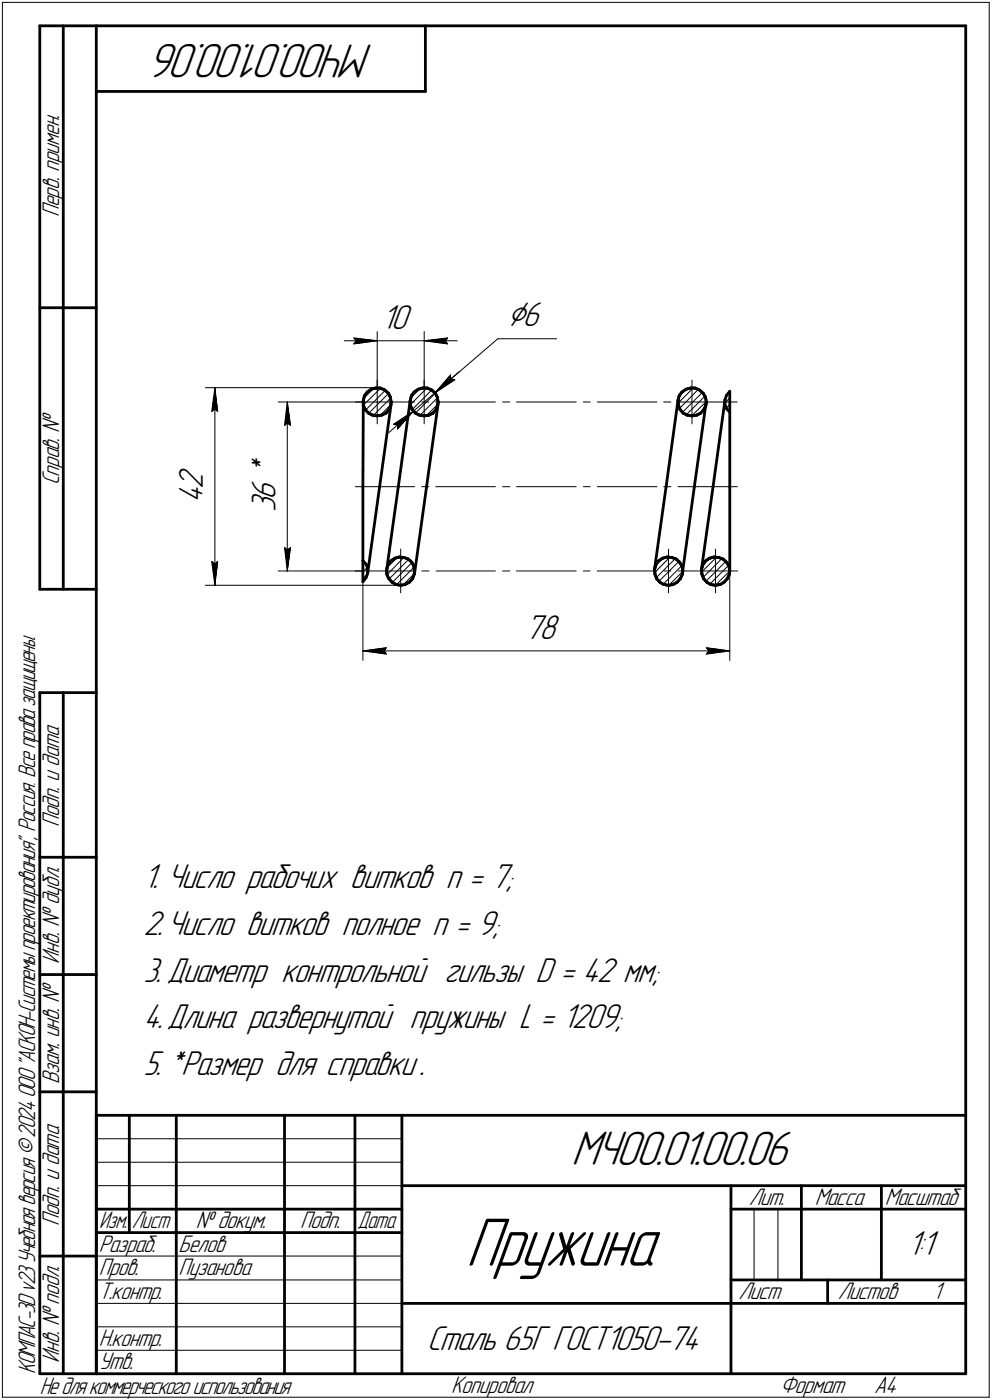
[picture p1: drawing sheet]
<svg xmlns="http://www.w3.org/2000/svg" width="211mm" height="298mm" viewBox="0 0 211 298" stroke-linecap="round" stroke-linejoin="round" font-family="sans-serif">
<g fill="none" stroke="#000" stroke-width=".59">
<path d="M8.5 5.5v120zM8.5 5.5h12zM13.5 5.5v120zM20.5 5.5v287zM20.5 5.5h185zM20.5 19.5h70zM90.5 5.5v14zM205.5 5.5v287zM8.5 65.5h12zM77.3 85.3v1zM77.3 86.3l.4 .9zM77.3 85.2l-.1 18.4z"/>
<path d="M77.6 84.2l-.3 1.1zM77.7 87.2l.7 .8zM78.1 83.5l.9-.6zM78.1 83.5l-.5 .7zM78.4 88l.8 .4zM79 82.9l.9-.3zM79.2 88.4l1.1 .2zM79.9 82.6h1zM80.3 88.6l.9-.2zM80.9 82.6l1 .5zM81.2 88.4l.9-.4zM81.9 83.1l.7 .6z"/>
<path d="M82.6 83.7l.5 .9zM82.8 87.2l-.7 .8zM83.1 84.6l.1 1zM83.1 86.3l-.3 .9zM83.2 85.6l-.1 .7zM83.2 86l-2.4 17.6zM87.3 85.3v1zM87.3 86.3l.4 .9zM87.3 85.2l-2.5 18.4zM87.5 84.2l-.2 1.1zM87.7 87.2l.7 .8zM88.1 83.5l.9-.6z"/>
<path d="M88.1 83.5l-.6 .7zM88.4 88l.8 .4zM89 82.9l.9-.3zM89.2 88.4l1.1 .2zM89.9 82.6h1zM90.3 88.6l1-.2zM90.9 82.6l1 .5zM91.3 88.4l.8-.4zM91.9 83.1l.7 .6zM92.6 83.7l.4 .9zM92.8 87.2l-.7 .8zM93 84.6l.2 1z"/>
<path d="M93.1 86.3l-.3 .9zM93.2 85.6l-.1 .7zM93.2 86l-2.4 17.6zM144.3 85.3l.1 1zM144.3 85.2l-2.6 18.4zM144.4 86.3l.3 .9zM144.5 84.2l-.2 1.1zM144.7 87.2l.7 .8zM145.1 83.5l.9-.6zM145.1 83.5l-.6 .7zM145.4 88l.8 .4zM146 82.9l.9-.3z"/>
<path d="M146.2 88.4l1 .2zM146.9 82.6h1zM147.2 88.6l1.1-.2zM147.9 82.6l.9 .5zM148.3 88.4l.8-.4zM148.8 83.1l.8 .6zM149.6 83.7l.5 .9zM149.8 87.2l-.7 .8zM150.1 84.6l.2 1zM150.2 86.3l-.4 .9zM150.2 86l-2.5 17.6zM150.3 85.6l-.1 .7z"/>
<path d="M154.3 85.2l-2.6 18.4zM154.3 85.1v1zM154.3 86.1l.3 .9zM154.6 84.2l-.3 .9zM154.6 87l.7 .8zM155.3 83.3l-.7 .9zM155.3 83.3v20.3zM77.2 119.4l.7 .7zM77.2 119.4v4.5zM77.2 103.6v15.8zM80.8 103.6l-2.6 18.4zM83.1 119.5l.9-.6z"/>
<path d="M83.1 119.5l-.6 .8zM84 118.9l.9-.3zM84.8 103.6l-2.5 17.6zM84.9 118.6l1 .1zM85.9 118.7l1 .3zM86.9 119l.7 .7zM87.6 119.7l.5 .9zM90.8 103.6l-2.6 18.4zM140.1 119.5l.9-.6zM140.1 119.5l-.6 .8zM141 118.9l.9-.3zM141.7 103.6l-2.4 17.6z"/>
<path d="M141.9 118.6l1 .1zM142.9 118.7l.9 .3zM143.8 119l.8 .7zM144.6 119.7l.5 .9zM147.7 103.6l-2.5 18.4zM150.1 119.5l.9-.6zM150.1 119.5l-.6 .8zM151 118.9l.9-.3zM151.7 103.6l-2.4 17.6zM151.9 118.6l1 .1zM152.9 118.7l.9 .3zM153.8 119l.8 .7z"/>
<path d="M154.6 119.7l.5 .9zM155.3 103.6v18zM8.5 125.5h12zM77.9 123l-.7 .9zM77.9 120.1l.3 1zM78.2 122.1l-.3 .9zM78.2 121.1v1zM82.3 121.2v1.1zM82.3 122.3l.4 .9zM82.5 120.3l-.2 .9zM82.7 123.2l.7 .8zM83.4 124l.8 .5z"/>
<path d="M84.2 124.5l1.1 .1zM85.3 124.6l.9-.1zM86.2 124.5l.9-.5zM87.8 123.2l-.7 .8zM88.1 120.6l.1 1zM88.1 122.3l-.3 .9zM88.2 121.6l-.1 .7zM139.3 121.2l.1 1.1zM139.4 122.3l.3 .9zM139.5 120.3l-.2 .9zM139.7 123.2l.7 .8zM140.4 124l.8 .5z"/>
<path d="M141.2 124.5l1 .1zM142.2 124.6l1.1-.1zM143.3 124.5l.8-.5zM144.8 123.2l-.7 .8zM145.1 120.6l.2 1zM145.2 122.3l-.4 .9zM145.3 121.6l-.1 .7zM149.3 121.2l.1 1.1zM149.4 122.3l.3 .9zM149.5 120.3l-.2 .9zM149.7 123.2l.7 .8zM150.4 124l.8 .5z"/>
<path d="M151.2 124.5l1 .1zM152.2 124.6l1-.1zM153.2 124.5l.9-.5zM154.8 123.2l-.7 .8zM155.1 120.6l.2 1zM155.2 122.3l-.4 .9zM155.3 121.6l-.1 .7zM8.5 147.5v145zM8.5 147.5h12zM13.5 147.5v145zM8.5 182.5h12zM8.5 207.5h12z"/>
<path d="M8.5 232.5h12zM20.5 237.5h185zM20.5 237.5v55zM27.5 237.5v25zM37.5 237.5v55zM60.5 237.5v55zM75.5 237.5v55zM85.5 237.5v55zM20.5 257.5h65zM85.5 252.5h120zM155.5 252.5v40zM155.5 257.5h15z"/>
<path d="M170.5 252.5v20zM170.5 257.5h35zM187.5 252.5v20zM8.5 267.5h12zM20.5 262.5h65zM85.5 277.5h70zM155.5 277.5h50zM155.5 272.5h50zM176.1 272.5v5zM8.5 292.5h12zM20.5 292.5h185z"/>
</g>
<g fill="none" stroke="#000" stroke-width=".21">
<path d="M.5 .5v297zM.5 .5h210zM210.5 .5v297zM73.2 72.6h7.1zM75.3 72l5 .6zM75.3 72l.5 .6zM75.3 73.2l5-.6zM75.8 72.6l-.5 .6zM80.3 72.6h10zM80.3 70.6v11.9zM90.3 72.6l4.9 .6zM90.3 72.6l4.9-.6z"/>
<path d="M90.3 72.6h7zM90.3 70.6v11.9zM94.7 72.6l.5 .6zM95.2 72l-.5 .6zM95.8 79.8l.1 .9zM95.8 79.8l-3.3 3.9zM105.9 72.1h12.5zM43.7 82.5h36.6zM45 87.6l.7-.5zM45.7 82.5l.6 5.1zM45.7 87.1l.6 .5zM45.7 82.5l-.7 5.1z"/>
<path d="M45.7 82.5v42.1zM59.2 85.6h18zM60.5 90.6l.6-.5zM61.1 85.6l.7 5zM61.1 90.1l.7 .5zM61.1 85.6l-.6 5zM61.1 85.6v36zM75.6 85.6h12.6zM77.3 86.3l3.6-3.6zM77.3 84.9l2.3-2.3zM77.8 87.3l4.2-4.2zM78.5 88l4.1-4.2z"/>
<path d="M79.4 88.5l3.7-3.7zM80.3 80.9v9.4zM80.8 88.6l2.4-2.5zM82.7 92.1l5.3-4.6zM83.7 90.3l4.3-2.8zM83.7 90.3l.9 .2zM84.6 90.5v.9zM87.3 86.2l3.5-3.6zM87.4 84.8l2-2.1zM87.7 87.2l4.2-4.1zM88 87.5l-3.4 3.9zM88 87.5l4.5-3.8z"/>
<path d="M88.4 88l4.2-4.3zM89.3 88.5l3.8-3.8zM89.7 85.6h1.6zM90.3 80.9v9.4zM90.7 88.6l2.5-2.6zM92.5 83.7l4.3-2.8zM92.5 83.7l5.3-4.6zM92.5 83.7l13.4-11.6zM92.7 85.6h12.7zM95.9 80.7l.9 .2zM106.9 85.6h1.6zM109.9 85.6h12.7z"/>
<path d="M124.1 85.6h1.5zM127.1 85.6h12.7zM141.2 85.6h1.5zM144.3 85.6h12.6zM144.3 85.9l3.2-3.3zM144.7 84l.9-.9zM145.2 87.8l4.2-4.2zM146 88.3l4-4zM147.2 88.6l3.1-3.1zM147.2 80.9v9.4zM148.6 82.9l-4 4.1zM154.3 85.8l1-1z"/>
<path d="M154.5 86.9l.8-.7zM155 83.6l.1-.1zM155.1 87.7l.2-.1zM45 119.5l.7 5.1zM45 119.5l.7 .6zM46.3 119.5l-.6 5.1zM60.5 116.6l.6 5zM60.5 116.6l.6 .5zM61.1 117.1l.7-.5zM61.8 116.6l-.7 5zM75.6 103.6h12.6zM77.2 103.6v37z"/>
<path d="M85.3 116.9v9.3zM85.9 118.7l-3.5 3.6zM87.6 119.8l-4.1 4.2zM89.7 103.6h1.6zM92.7 103.6h12.7zM106.9 103.6h1.6zM109.9 103.6h12.7zM124.1 103.6h1.5zM127.1 103.6h12.7zM141.2 103.6h1.5zM142.2 116.9v9.3zM144.3 103.6h12.6z"/>
<path d="M150.7 119l-1 1.1zM152.2 116.9v9.3zM155.3 103.6v37zM43.7 124.6h41.6zM45.7 120.1l.6-.6zM59.2 121.6h18zM75.6 121.6h12.6zM77.2 123.2l.9-.9zM77.2 121.8l.9-1zM77.2 120.3l.5-.4zM77.2 138.6l5-.7zM77.2 138.6l5 .7z"/>
<path d="M77.2 138.6h78.1zM81.8 138.6l.4 .7zM82.2 137.9l-.4 .7zM82.3 120.9l2.3-2.2zM82.8 123.3l4.2-4.2zM84.4 124.5l3.7-3.8zM85.8 124.5l2.4-2.4zM89.7 121.6h1.6zM92.8 121.6h12.6zM106.9 121.6h1.6zM109.9 121.6h12.7zM124.1 121.6h1.5z"/>
<path d="M127.1 121.6h12.7zM139.3 121.9l3.3-3.3zM139.6 123l4.1-4zM139.6 120.2l1.3-1.2zM140.2 123.8l4.2-4.3zM141.1 124.4l3.9-3.9zM141.3 121.6h1.4zM142.3 124.6l3-2.9zM144.3 121.6h12.7zM149.3 121.8l3.2-3.2zM149.6 122.9l4-3.9zM150.2 123.8l4.2-4.3z"/>
<path d="M150.3 139.3l5-.7zM150.3 137.9l.5 .7zM150.3 137.9l5 .7zM150.8 138.6l-.5 .7zM151 124.4l4-4zM152.2 124.6l3.1-3zM20.5 247.5h65zM20.5 252.5h65zM20.5 242.5h65zM160.4 257.5v15zM165.5 257.5v15zM20.5 267.5h65z"/>
<path d="M20.5 272.5h65zM20.5 277.5h65zM.5 297.5h210zM20.5 282.5h65zM20.5 287.5h65z"/>
</g>
<g fill="#000" stroke="#000" stroke-width=".21">
<path d="M75.4 72.1h.6zM75.4 72.1h1.3zM75.5 72.2h2zM75.6 72.3h2.5zM75.7 72.4h3.2zM75.8 72.5h3.8z"/>
<path d="M75.8 72.6h4.5zM75.8 72.6h3.9zM75.7 72.7h3.4zM75.6 72.8h2.8zM75.5 72.9h2.3zM75.5 73h1.7zM75.4 73.1h1.1zM75.4 73.2h.5z"/>
<path d="M90.3 72.6h4.4zM90.9 72.6h3.9zM91.5 72.7h3.4zM92.2 72.8h2.8zM92.8 72.9h2.2zM93.4 73h1.7zM94.1 73.1h1.1zM94.7 73.2h.5z"/>
<path d="M94.6 72.1h.6zM93.9 72.1h1.3zM93.1 72.2h2zM92.5 72.3h2.5zM91.7 72.4h3.2zM91 72.5h3.8z"/>
<path d="M95.8 80h.1zM95.7 80.1h.2zM95.6 80.2h.3zM95.5 80.3h.4zM95.4 80.3h.5zM95.3 80.4h.6zM95.3 80.5h.6zM95.2 80.6h.7zM95.2 80.7h.7zM95.1 80.8h.7zM95 80.9h.8zM94.9 80.9h.8zM94.8 81h.8zM94.7 81.1h.8zM94.7 81.2h.7zM94.7 81.3h.5zM94.6 81.4h.6zM94.5 81.4h.6zM94.4 81.5h.6zM94.3 81.6h.6zM94.2 81.7h.6zM94.2 81.8h.5zM94.1 81.9h.5zM94.1 82h.4zM94 82h.4zM93.9 82.1h.4zM93.8 82.2h.4zM93.7 82.3h.4zM93.6 82.4h.5zM93.6 82.5h.3zM93.6 82.5h.2zM93.5 82.6h.2zM93.4 82.7h.2zM93.3 82.8h.3zM93.2 82.9h.3zM93.1 83h.3z"/>
<path d="M45.6 83.8h.1zM45.6 83.9h.1zM45.6 84h.1zM45.6 84.1h.1zM45.6 84.2h.1zM45.6 84.2h.1zM45.6 84.3h.1zM45.6 84.4h.1zM45.5 84.5h.2zM45.5 84.6h.2zM45.5 84.7h.2zM45.5 84.8h.2zM45.5 84.8h.2zM45.5 84.9h.2zM45.5 85h.2zM45.4 85.1h.3zM45.4 85.2h.3zM45.4 85.3h.3zM45.4 85.3h.3zM45.4 85.4h.3zM45.4 85.5h.3zM45.4 85.6h.3zM45.4 85.7h.3zM45.3 85.8h.4zM45.3 85.9h.4zM45.3 85.9h.4zM45.3 86h.4zM45.3 86.1h.4zM45.3 86.2h.4zM45.3 86.3h.4zM45.2 86.4h.5zM45.2 86.4h.5zM45.2 86.5h.5zM45.2 86.6h.5zM45.2 86.7h.5zM45.2 86.8h.5zM45.2 86.9h.5zM45.2 87h.5zM45.1 87h.6zM45.1 87.1h.6zM45.1 87.2h.5zM45.1 87.3h.5zM45.1 87.4h.3zM45.1 87.5h.2z"/>
<path d="M45.7 83.3h.2zM45.7 83.4h.2zM45.7 83.5h.2zM45.7 83.6h.2zM45.7 83.7h.2zM45.7 83.7h.2zM45.7 83.8h.2zM45.7 83.9h.2zM45.7 84h.2zM45.7 84.1h.3zM45.7 84.2h.3zM45.7 84.2h.3zM45.7 84.3h.3zM45.7 84.4h.3zM45.7 84.5h.3zM45.7 84.6h.3zM45.7 84.7h.3zM45.7 84.8h.4zM45.7 84.8h.4zM45.7 84.9h.4zM45.7 85h.4zM45.7 85.1h.4zM45.7 85.2h.4zM45.7 85.3h.4zM45.7 85.3h.4zM45.7 85.4h.4zM45.7 85.5h.4zM45.7 85.6h.4zM45.7 85.7h.4zM45.7 85.8h.4zM45.7 85.9h.4zM45.7 85.9h.4zM45.7 86h.4zM45.7 86.1h.4zM45.7 86.2h.5zM45.7 86.3h.5zM45.7 86.4h.5zM45.7 86.4h.5zM45.7 86.5h.5zM45.7 86.6h.5zM45.7 86.7h.5zM45.7 86.8h.5zM45.7 86.9h.5zM45.7 87h.6zM45.7 87h.6zM45.7 87.1h.6zM45.9 87.2h.4zM46 87.3h.3zM46.1 87.4h.2zM46.1 87.5h.2z"/>
<path d="M61 87h.1zM61 87.1h.1zM61 87.2h.1zM61 87.3h.1zM61 87.4h.1zM61 87.5h.1zM61 87.5h.1zM61 87.6h.1zM61 87.7h.1zM60.9 87.8h.2zM60.9 87.9h.2zM60.9 88h.2zM60.9 88.1h.2zM60.9 88.1h.2zM60.9 88.2h.2zM60.9 88.3h.2zM60.9 88.4h.2zM60.8 88.5h.3zM60.8 88.6h.3zM60.8 88.6h.3zM60.8 88.7h.3zM60.8 88.8h.3zM60.8 88.9h.3zM60.8 89h.3zM60.8 89.1h.3zM60.8 89.2h.3zM60.7 89.2h.4zM60.7 89.3h.4zM60.7 89.4h.4zM60.7 89.5h.4zM60.7 89.6h.4zM60.7 89.7h.4zM60.7 89.7h.4zM60.7 89.8h.4zM60.6 89.9h.5zM60.6 90h.5zM60.6 90.1h.5zM60.6 90.2h.4zM60.6 90.3h.4zM60.6 90.3h.3zM60.6 90.4h.2z"/>
<path d="M61.1 86.3h.2zM61.1 86.4h.2zM61.1 86.4h.2zM61.1 86.5h.2zM61.1 86.6h.2zM61.1 86.7h.2zM61.1 86.8h.2zM61.1 86.9h.3zM61.1 87h.3zM61.1 87h.3zM61.1 87.1h.3zM61.1 87.2h.3zM61.1 87.3h.3zM61.1 87.4h.3zM61.1 87.5h.3zM61.1 87.5h.4zM61.1 87.6h.4zM61.1 87.7h.4zM61.1 87.8h.4zM61.1 87.9h.4zM61.1 88h.4zM61.1 88.1h.4zM61.1 88.1h.5zM61.1 88.2h.5zM61.1 88.3h.5zM61.1 88.4h.5zM61.1 88.5h.5zM61.1 88.6h.5zM61.1 88.6h.5zM61.1 88.7h.5zM61.1 88.8h.5zM61.1 88.9h.5zM61.1 89h.5zM61.1 89.1h.5zM61.1 89.2h.5zM61.1 89.2h.5zM61.1 89.3h.5zM61.1 89.4h.6zM61.1 89.5h.6zM61.1 89.6h.6zM61.1 89.7h.6zM61.1 89.7h.6zM61.1 89.8h.6zM61.1 89.9h.6zM61.1 90h.7zM61.1 90.1h.7zM61.3 90.2h.5zM61.4 90.3h.4zM61.5 90.3h.3zM61.6 90.4h.2z"/>
<path d="M87.5 87.9h.1zM87.4 88h.1zM87.2 88.1h.3zM87.1 88.1h.2zM87 88.2h.2zM86.9 88.3h.2zM86.7 88.4h.3zM86.6 88.5h.4zM86.4 88.6h.5zM86.4 88.6h.4zM86.2 88.7h.4zM86.1 88.8h.4zM85.9 88.9h.5zM85.9 89h.5zM85.7 89.1h.6zM85.6 89.2h.6zM85.4 89.2h.7zM85.3 89.3h.6zM85.2 89.4h.7zM85.1 89.5h.7zM84.9 89.6h.8zM84.8 89.7h.8zM84.7 89.7h.8zM84.6 89.8h.8zM84.4 89.9h.9zM84.3 90h.9zM84.2 90.1h.9zM84.1 90.2h.9zM83.9 90.3h1zM83.7 90.3h1.1zM84.2 90.4h.6z"/>
<path d="M87.3 88.1h.2zM87.2 88.2h.2zM87.1 88.3h.2zM87 88.4h.3zM87 88.5h.2zM86.9 88.6h.2zM86.8 88.6h.2zM86.6 88.7h.4zM86.5 88.8h.4zM86.4 88.9h.4zM86.4 89h.3zM86.3 89.1h.3zM86.2 89.2h.4zM86.1 89.2h.4zM85.9 89.3h.5zM85.9 89.4h.5zM85.8 89.5h.5zM85.7 89.6h.5zM85.6 89.7h.5zM85.5 89.7h.5zM85.4 89.8h.5zM85.3 89.9h.6zM85.2 90h.7zM85.1 90.1h.7zM85 90.2h.7zM84.9 90.3h.7zM84.8 90.3h.7zM84.8 90.4h.6zM84.6 90.5h.7zM84.6 90.6h.7zM84.6 90.7h.7zM84.6 90.8h.6zM84.6 90.8h.5zM84.6 90.9h.4zM84.6 91h.3zM84.6 91.1h.2zM84.6 91.2h.2z"/>
<path d="M95.8 80.8h.6zM95.8 80.9h1zM95.7 80.9h1zM95.6 81h.9zM95.5 81.1h.9zM95.4 81.2h.9zM95.2 81.3h1zM95.2 81.4h.8zM95.1 81.4h.8zM95 81.5h.8zM94.9 81.6h.8zM94.8 81.7h.7zM94.7 81.8h.7zM94.6 81.9h.6zM94.5 82h.7zM94.4 82h.6zM94.3 82.1h.6zM94.2 82.2h.5zM94.1 82.3h.6zM94.1 82.4h.4zM93.9 82.5h.5zM93.8 82.5h.4zM93.7 82.6h.4zM93.6 82.7h.4zM93.6 82.8h.3zM93.5 82.9h.2zM93.4 83h.2zM93.2 83.1h.3zM93.1 83.1h.3zM93 83.2h.2zM93 83.3h.1z"/>
<path d="M45.1 119.7h.2zM45.1 119.8h.3zM45.1 119.9h.5zM45.1 120h.5zM45.1 120.1h.6zM45.1 120.1h.6zM45.2 120.2h.5zM45.2 120.3h.5zM45.2 120.4h.5zM45.2 120.5h.5zM45.2 120.6h.5zM45.2 120.6h.5zM45.2 120.7h.5zM45.2 120.8h.5zM45.3 120.9h.4zM45.3 121h.4zM45.3 121.1h.4zM45.3 121.2h.4zM45.3 121.2h.4zM45.3 121.3h.4zM45.3 121.4h.4zM45.4 121.5h.3zM45.4 121.6h.3zM45.4 121.7h.3zM45.4 121.8h.3zM45.4 121.8h.3zM45.4 121.9h.3zM45.4 122h.3zM45.4 122.1h.3zM45.5 122.2h.2zM45.5 122.3h.2zM45.5 122.3h.2zM45.5 122.4h.2zM45.5 122.5h.2zM45.5 122.6h.2zM45.5 122.7h.2zM45.6 122.8h.1zM45.6 122.9h.1zM45.6 122.9h.1zM45.6 123h.1zM45.6 123.1h.1zM45.6 123.2h.1zM45.6 123.3h.1zM45.6 123.4h.1z"/>
<path d="M46.1 119.7h.2zM46.1 119.8h.2zM46 119.9h.3zM45.9 120h.4zM45.7 120.1h.6zM45.7 120.1h.6zM45.7 120.2h.6zM45.7 120.3h.5zM45.7 120.4h.5zM45.7 120.5h.5zM45.7 120.6h.5zM45.7 120.6h.5zM45.7 120.7h.5zM45.7 120.8h.5zM45.7 120.9h.5zM45.7 121h.5zM45.7 121.1h.4zM45.7 121.2h.4zM45.7 121.2h.4zM45.7 121.3h.4zM45.7 121.4h.4zM45.7 121.5h.4zM45.7 121.6h.4zM45.7 121.7h.4zM45.7 121.8h.4zM45.7 121.8h.4zM45.7 121.9h.4zM45.7 122h.4zM45.7 122.1h.4zM45.7 122.2h.4zM45.7 122.3h.4zM45.7 122.3h.4zM45.7 122.4h.4zM45.7 122.5h.3zM45.7 122.6h.3zM45.7 122.7h.3zM45.7 122.8h.3zM45.7 122.9h.3zM45.7 122.9h.3zM45.7 123h.3zM45.7 123.1h.3zM45.7 123.2h.2zM45.7 123.3h.2zM45.7 123.4h.2zM45.7 123.4h.2zM45.7 123.5h.2zM45.7 123.6h.2zM45.7 123.7h.2zM45.7 123.8h.2zM45.7 123.9h.2z"/>
<path d="M60.6 116.8h.2zM60.6 116.8h.3zM60.6 116.9h.4zM60.6 117h.4zM60.6 117.1h.5zM60.6 117.2h.5zM60.6 117.3h.5zM60.7 117.3h.4zM60.7 117.4h.4zM60.7 117.5h.4zM60.7 117.6h.4zM60.7 117.7h.4zM60.7 117.8h.4zM60.7 117.9h.4zM60.7 117.9h.4zM60.8 118h.3zM60.8 118.1h.3zM60.8 118.2h.3zM60.8 118.3h.3zM60.8 118.4h.3zM60.8 118.4h.3zM60.8 118.5h.3zM60.8 118.6h.3zM60.8 118.7h.3zM60.9 118.8h.2zM60.9 118.9h.2zM60.9 119h.2zM60.9 119h.2zM60.9 119.1h.2zM60.9 119.2h.2zM60.9 119.3h.2zM60.9 119.4h.2zM61 119.5h.1zM61 119.5h.1zM61 119.6h.1zM61 119.7h.1zM61 119.8h.1zM61 119.9h.1zM61 120h.1zM61 120.1h.1zM61 120.1h.1z"/>
<path d="M61.6 116.8h.2zM61.5 116.8h.3zM61.4 116.9h.4zM61.3 117h.5zM61.1 117.1h.7zM61.1 117.2h.7zM61.1 117.3h.6zM61.1 117.3h.6zM61.1 117.4h.6zM61.1 117.5h.6zM61.1 117.6h.6zM61.1 117.7h.6zM61.1 117.8h.6zM61.1 117.9h.5zM61.1 117.9h.5zM61.1 118h.5zM61.1 118.1h.5zM61.1 118.2h.5zM61.1 118.3h.5zM61.1 118.4h.5zM61.1 118.4h.5zM61.1 118.5h.5zM61.1 118.6h.5zM61.1 118.7h.5zM61.1 118.8h.5zM61.1 118.9h.5zM61.1 119h.5zM61.1 119h.5zM61.1 119.1h.4zM61.1 119.2h.4zM61.1 119.3h.4zM61.1 119.4h.4zM61.1 119.5h.4zM61.1 119.5h.4zM61.1 119.6h.4zM61.1 119.7h.3zM61.1 119.8h.3zM61.1 119.9h.3zM61.1 120h.3zM61.1 120.1h.3zM61.1 120.1h.3zM61.1 120.2h.3zM61.1 120.3h.3zM61.1 120.4h.2zM61.1 120.5h.2zM61.1 120.6h.2zM61.1 120.6h.2zM61.1 120.7h.2zM61.1 120.8h.2zM61.1 120.9h.2z"/>
<path d="M77.2 138.6h4.6zM77.9 138.7h4zM78.5 138.8h3.5zM79.2 138.9h2.8zM79.8 138.9h2.2zM80.3 139h1.8zM81 139.1h1.1zM81.6 139.2h.6z"/>
<path d="M81.6 138h.6zM81 138.1h1.1zM80.3 138.2h1.8zM79.8 138.3h2.2zM79.2 138.3h2.8zM78.5 138.4h3.5zM77.9 138.5h4z"/>
<path d="M150.4 138h.6zM150.5 138.1h1.1zM150.5 138.2h1.7zM150.5 138.3h2.3zM150.6 138.3h2.8zM150.7 138.4h3.4zM150.8 138.5h3.9z"/>
<path d="M150.8 138.6h4.5zM150.8 138.7h3.9zM150.7 138.8h3.4zM150.6 138.9h2.8zM150.5 138.9h2.3zM150.5 139h1.7zM150.5 139.1h1.1zM150.4 139.2h.6z"/>
</g>
<text font-size="15.6" x="99.1" y="269.5">Пружина</text>
<g font-size="10.9">
<text x="79.5" y="9.3" transform="rotate(-180 79.5 9.3)">МЧ00.01.00.06</text>
<text x="121.5" y="248.2">МЧ00.01.00.06</text>
</g>
<text font-size="8.5" x="107.9" y="69.5">⌀6</text>
<g font-size="7.8">
<text x="81.2" y="70.1">10</text>
<text x="43.2" y="107.2" transform="rotate(-90 43.2 107.2)">42</text>
<text x="58.6" y="109" transform="rotate(-90 58.6 109)">36 *</text>
<text x="111.7" y="136.1">78</text>
<text x="30.5" y="189">1. Число рабочих витков n = 7;</text>
<text x="30.5" y="199">2.Число витков полное n = 9;</text>
<text x="30.5" y="209">3. Диаметр контрольной гильзы D = 42 мм;</text>
<text x="30.5" y="219">4.Длина развернутой пружины L = 1209;</text>
<text x="30.5" y="229">5. *Размер для справки.</text>
<text x="193.1" y="267.3">1:1</text>
<text x="90.9" y="287.5">Сталь 65Г ГОСТ1050-74</text>
</g>
<g font-size="5.4">
<text x="12.6" y="46.3" transform="rotate(-90 12.6 46.3)">Перв. примен.</text>
<text x="12.6" y="103.4" transform="rotate(-90 12.6 103.4)">Справ. №</text>
<text x="12.6" y="176.1" transform="rotate(-90 12.6 176.1)">Подп. и дата</text>
<text x="12.6" y="205.2" transform="rotate(-90 12.6 205.2)">Инв. № дубл.</text>
<text x="12.6" y="230.9" transform="rotate(-90 12.6 230.9)">Взам. инв. №</text>
<text x="159.3" y="256.6">Лит.</text>
<text x="173.4" y="256.6">Масса</text>
<text x="188.3" y="256.6">Масштаб</text>
<text x="12.6" y="261.1" transform="rotate(-90 12.6 261.1)">Подп. и дата</text>
<text x="41.6" y="261.6">№ докум.</text>
<text x="63.9" y="261.6">Подп.</text>
<text x="21" y="266.6">Разраб.</text>
<text x="38" y="266.6">Белов</text>
<text x="21" y="271.6">Пров.</text>
<text x="38" y="271.6">Пузанова</text>
<text x="21" y="276.6">Т.контр.</text>
<text x="157.1" y="276.6">Лист</text>
<text x="178.3" y="276.6">Листов</text>
<text x="198.5" y="276.6">1</text>
<text x="21" y="286.6">Н.контр.</text>
<text x="7.5" y="292.5" transform="rotate(-90 7.5 292.5)">КОМПАС-3Dv23Учебнаяверсия©2024ООО&quot;АСКОН-Системыпроектирования&quot;, Россия. Всеправазащищены.</text>
<text x="12.6" y="290.2" transform="rotate(-90 12.6 290.2)">Инв. № подл.</text>
<text x="21" y="291.6">Утв.</text>
<text x="8.5" y="296.7">Недлякоммерческогоиспользования</text>
<text x="96" y="296.6">Копировал</text>
<text x="166" y="296.6">Формат</text>
<text x="186" y="296.6">A4</text>
</g>
<g font-size="5.3">
<text x="21.1" y="261.6">Изм.</text>
<text x="28.1" y="261.6">Лист</text>
<text x="76.1" y="261.6">Дата</text>
</g>
</svg>
